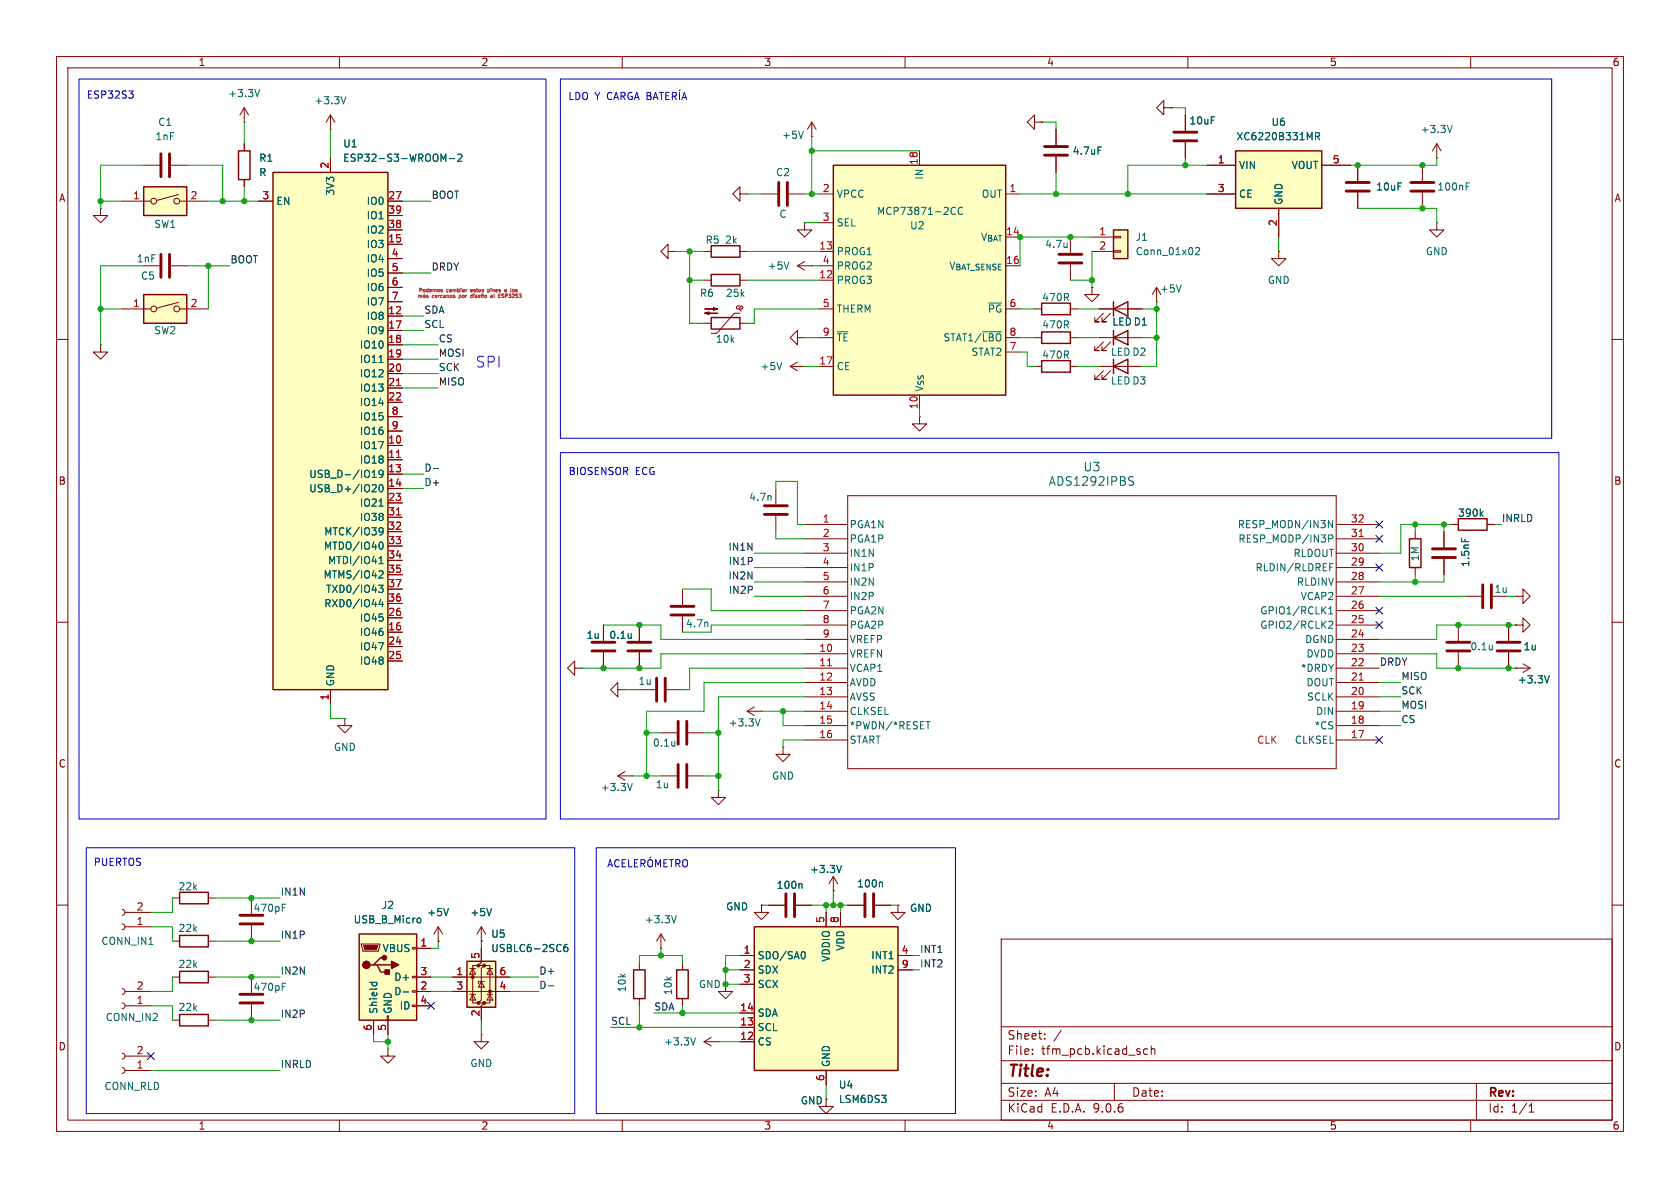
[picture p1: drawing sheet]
<svg xmlns="http://www.w3.org/2000/svg" width="297mm" height="210mm" viewBox="0 0 297 210" stroke-linecap="round" stroke-linejoin="round" font-family="sans-serif">
<g fill="none" stroke="#840000" stroke-width=".18">
<path d="M10 10h277v190h-277zM12 12h273v186h-273zM60 10v2M110 10v2M160 10v2M210 10v2M260 10v2M186.7 22.9v2.8M186.7 27.7v2.8M10 60h2M285 60h2M250.2 94v1.3"/>
<path d="M255.3 94v2.8M255.3 98.8v2.8M10 110h2M250.2 100.3v1.3M285 110h2M109.2 121.9v-1.2l-1.3 1.2 1.3 1.3v-1.3h1.3M109.2 137.2l1.3 .7M109.2 137.2h2.6M110.5 121.9h.1M110.5 136.4l-1.3 .8M111.8 137.2h.1M113 121.9h2.8"/>
<path d="M117.9 121.9h2.7M127 139.7v1.3h1.3l-1.3 1.2-1.3-1.2h1.3M127 139.7h.1M138.4 132.1v1.3h1.3l-1.3 1.2-1.2-1.2h1.2M138.4 132.1h.1M10 160h2M21.6 177.3l.3 .1 .2 .4-.2 .4-.3 .1M21.6 174.8l.3 .1 .2 .4-.2 .3-.3 .2M22.1 177.8h4.6M22.1 175.3h4.6M30.5 166.4h1.2M30.5 172.7h1.2"/>
<path d="M36.8 166.4h1.3M36.8 172.7h1.3M77.5 166.4h.1M77.5 163.8l-.8 1.3M77.5 163.8l.7 1.3M77.5 163.8v2.6M85.1 166.4h.1M85.1 163.8l-.8 1.3M85.1 163.8l.8 1.3M85.1 163.8v2.6M177 166h108v32h-108zM285 160h2"/>
<path d="M60 198v2M110 198v2M160 198v2M177 194.5h108M177 191.5h108M177 187.5h108M177 181.5h108M182.5 186.3v.1M182.5 185.5v.1M184.7 183.6v.1M184.7 182.8v.1M187.6 182.1l-1.3 2"/>
<path d="M197 191.5v3M202.9 185.5l-.4-.1-.3 .3v.4l.1 .2h.6M203.5 185.5l.2-.1 .4 .1 .1 .9M203.5 184.9v1.5M210 198v2M260 198v2M261 191.5v6.5M270.3 196.6h.9M270.3 195.5l.4-.4v1.5"/>
</g>
<path d="M194.1 26h.6M258.4 95.1v.6M111.8 138.5l-.4 1.3M79.3 160.6l-.4 1.3M86.9 160.6l-.4 1.3" fill="none" stroke="#006464" stroke-width=".18"/>
<path d="M184.7 27.4h4M184.7 25.9h4M253.2 97h4.1M253.2 98.6h4.1M116.1 119.9v4.1M117.6 119.9v4.1" fill="none" stroke="#840000" stroke-width=".51"/>
<path d="M249.2 95.3h2v5h-2zM31.7 165.4h5.1v2h-5.1zM31.7 171.7h5.1v2h-5.1z" fill="none" stroke="#840000" stroke-width=".25"/>
<path d="M63.5 165.1h10.2v15.2h-10.2z" fill="#ffffc2"/>
<path d="M63.5 165.1h10.2v15.2h-10.2zM66 170.6h.7l.6 1.2h1.3M66.7 170.6h2.5M67.9 169.3h-.6l-1.3 1.3h-.6" fill="none" stroke="#840000" stroke-width=".25"/>
<path d="M63.9 166.9h3.3v.2l-.3 1h-2.8zM68.5 179.6h.2v.7h-.2zM72.9 167.5h.8v.3h-.8zM72.9 172.6h.8v.2h-.8zM72.9 175.1h.8v.3h-.8zM72.9 177.7h.8v.2h-.8zM73.7 167.6h2.5M73.7 172.7h2.5M73.7 175.3h2.5M73.7 177.8h2.5M66 180.3v2.6M68.6 180.3v2.6" fill="none" stroke="#840000" stroke-width=".18"/>
<path d="M64.3 167.1h2.5l-.3 .8h-2z" fill="#840000" stroke="#840000" stroke-width=".18"/>
<g fill="#840000" stroke="#840000" stroke-width=".25">
<path d="M68.1 171.5h.7v.7h-.7z"/>
<path d="M69.2 169.9l1.3 .7-1.3 .6z"/>
<circle cx="64.8" cy="170.6" r=".63"/>
<circle cx="67.9" cy="169.3" r=".38"/>
</g>
<path d="M65.3 173.7h1.3M65.8 173.7v.3M66.6 173.7v.3M71.3 175.4h.9M74 162.3l.3 .1 .1 .1-.1 .5-.3 .1" fill="none" stroke="#006464" stroke-width=".18"/>
<path d="M82.5 169.9h5.1v8.2h-5.1z" fill="#ffffc2"/>
<g fill="#840000" stroke="#840000" stroke-width=".18">
<circle cx="83.6" cy="172.7" r=".25"/>
<circle cx="84.6" cy="170.7" r=".25"/>
<circle cx="84.6" cy="177.3" r=".25"/>
<circle cx="85.6" cy="170.7" r=".25"/>
<circle cx="85.6" cy="177.3" r=".25"/>
<circle cx="86.6" cy="175.3" r=".25"/>
</g>
<g fill="none" stroke="#840000" stroke-width=".18">
<path d="M58.4 22.9h.1M58.4 20.3l-.7 1.3M58.4 20.3l.8 1.3M58.4 20.3v2.6M182.9 54.6h1.2M182.9 59.7h1.2M189.2 54.6h1.3M189.2 59.7h1.3M194.3 54.6h7.6M194.3 59.7h7.6M195.1 55.4l-1.6 1.5h.8h-.8v-.8M196.3 55.4l-1.5 1.5h.8h-.8v-.8"/>
<path d="M195.1 60.5l-1.6 1.5h.8h-.8v-.8M196.3 60.5l-1.5 1.5h.8h-.8v-.8M116.8 129.5h2.8M116.8 137.2h2.8M121.7 129.5h2.8M121.7 137.2h2.8M132.1 125.7l1.2 .8M132.1 125.7h2.5M133.3 125l-1.2 .7M134.6 125.7h.1M44.4 158.8v2.7M147.3 157.5h.1"/>
<path d="M147.3 154.9l-.7 1.3M147.3 154.9l.8 1.3M147.3 154.9v2.6M21.6 163.3l.3 .2 .2 .3-.2 .4-.3 .1M21.6 160.8l.3 .1 .2 .4-.2 .3-.3 .2M22.1 163.8h4.6M22.1 161.3h4.6M44.4 163.6v2.8M44.4 172.7v2.8M44.4 177.5v2.8M80 172.7h10.2M80 175.3h10.2"/>
<path d="M83.1 175.8h1M83.1 171.2h1M83.6 171.2l.5 1h-1zM83.6 175.8l.5 1h-1zM84.6 170.7h-1v6.6h1M85.1 167.6v2.6l-.5 .5h1l-.5 .5v5.6l-.5 .5h1l-.5 .5v2.5M85.1 173.5l.5 1h-1zM85.6 173.5h-1v.4M85.6 170.7h1v6.6h-1M86.1 175.8h1M86.1 171.2h1M86.6 171.2l.5 1h-1z"/>
<path d="M86.6 175.8l.5 1h-1zM113 170.2v1.3M113 176.5v1.3M135.9 160h2.8M140.7 160h2.8M149.9 160h2.8M154.7 160h2.8M158.7 160v1.3h1.3l-1.3 1.3-1.2-1.3h1.2M158.7 160h.1M68.6 185.4v1.3h1.2l-1.2 1.3-1.3-1.3h1.3M68.6 185.4h.1M85.1 182.9v1.3h1.3l-1.3 1.2-1.3-1.2h1.3"/>
<path d="M85.1 182.9h.1M146 194.3v1.3h1.3l-1.3 1.3-1.2-1.3h1.2M146 194.3h.1"/>
</g>
<path d="M184.1 58.7h5.1v2h-5.1zM184.1 53.6h5.1v2h-5.1zM196.8 54.6l2.6-1.3v2.6zM196.8 59.7l2.6-1.3v2.6zM196.8 53.3v2.6M196.8 58.4v2.6M82.5 169.9h5.1v8.2h-5.1zM112 171.5h2v5h-2z" fill="none" stroke="#840000" stroke-width=".25"/>
<g fill="none" stroke="#006464" stroke-width=".18">
<path d="M61.1 17.1l-.4 1.3M119.3 131.1v.8M119.3 131.8h-.1M134.4 127.1l-.4 1.2M49.9 159.8h.6M141.6 156.2l.2 .2v.6M148.8 153l-.5 1.2M155.8 155.9l.2 .2v.7M26.3 166.9h.8M49.9 174.4h.4M49.9 173.8h.6M49.9 160.4h.4"/>
<path d="M100.3 166.9l-.4 .1a.86 .86 0 0 0 0 1.2l.4-.1 .1-.4-.2-.3h-.3l-.2 .3"/>
</g>
<path d="M119.9 127.5v4.1M119.9 135.1v4.1M121.4 127.5v4.1M121.4 135.1v4.1M138.9 158v4.1M140.5 158v4.1M152.9 158v4.1M154.4 158v4.1M42.4 175.8h4.1M42.4 177.3h4.1M42.4 161.8h4.1M42.4 163.3h4.1" fill="none" stroke="#840000" stroke-width=".51"/>
<path d="M196.8 40.6h2.6v5.1h-2.6z" fill="#ffffc2"/>
<path d="M196.8 40.6h2.6v5.1h-2.6z" fill="none" stroke="#840000" stroke-width=".25"/>
<path d="M193 41.9h3.8M193 44.5h3.8M196.8 41.8h1.3v.2h-1.3zM196.8 44.3h1.3v.3h-1.3z" fill="none" stroke="#840000" stroke-width=".18"/>
<path d="M211.4 43.9l.4-.1 .3 .3-.8 .9h.8" fill="none" stroke="#006464" stroke-width=".18"/>
<path d="M133.3 163.8h25.4v25.4h-25.4z" fill="#ffffc2"/>
<path d="M133.3 163.8h25.4v25.4h-25.4z" fill="none" stroke="#840000" stroke-width=".25"/>
<g fill="none" stroke="#840000" stroke-width=".18">
<path d="M209.5 20.3v2.8M209.5 25.1v2.8M137.2 86.4v2.8M137.2 91.2v2.8M101.6 118.1v-1.3l-1.3 1.3 1.3 1.3v-1.3h1.3M102.9 118.1h.1M106.7 110.5v2.8M106.7 115.3v2.8M113 110.5v2.8M113 115.3v2.8M130.8 168.9h2.5M130.8 171.5h2.5"/>
<path d="M130.8 174h2.5M130.8 179.1h2.5M146 161.3v2.5M148.6 161.3v2.5M158.7 168.9h2.6M158.7 171.5h2.6M130.8 181.6h2.5M130.8 184.2h2.5M146 189.2v2.6"/>
</g>
<path d="M136.3 87.7v.8M111.6 112v.8M111.6 112.7l-.1 .1M142.1 168.2a.79 .79 0 0 1 0 1.3" fill="none" stroke="#006464" stroke-width=".18"/>
<path d="M207.5 24.9h4.1M207.5 23.4h4.1M135.1 89.4h4.1M135.1 90.9h4.1M104.6 115.1h4.1M104.6 113.5h4.1M111 115.1h4.1M111 113.5h4.1" fill="none" stroke="#840000" stroke-width=".51"/>
<path d="M218.4 26.7h15.3v10.1h-15.3z" fill="#ffffc2"/>
<path d="M42.2 26.7h2v5.1h-2zM218.4 26.7h15.3v10.1h-15.3zM125.7 48.5h5.1v2h-5.1zM184.1 63.8h5.1v2h-5.1zM196.8 64.8l2.6-1.3v2.5zM196.8 63.5v2.5M257.8 91.7h5.1v2h-5.1zM31.7 157.7h5.1v2.1h-5.1zM31.7 179.3h5.1v2.1h-5.1zM119.6 171.5h2.1v5h-2.1z" fill="none" stroke="#840000" stroke-width=".25"/>
<g fill="none" stroke="#840000" stroke-width=".18">
<path d="M205.7 19.1v-1.3l-1.2 1.3 1.2 1.2v-1.2h1.3M207 19.1h.1M17.8 36.8v1.3h1.2l-1.2 1.3-1.3-1.3h1.3M17.8 36.8h.1M43.2 25.4v1.3M43.2 31.8v1.2M143.5 24.1h.1M143.5 21.6l-.8 1.3M143.5 21.6l.8 1.3M143.5 21.6v2.5M182.9 21.6v-1.3l-1.3 1.3 1.3 1.3v-1.3h1.2M184.1 21.6h.1"/>
<path d="M213.4 29.2h5M213.4 34.3h5M226.1 36.8v5.1M233.7 29.2h5.1M240 29.2v2.8M240 34v2.8M251.5 29.2v2.8M251.5 34v2.8M254 27.9h.1M254 39.4v1.2h1.3l-1.3 1.3-1.3-1.3h1.3M254 39.4h.1M254 25.4l-.8 1.3"/>
<path d="M254 25.4l.8 1.3M254 25.4v2.5M25.4 47h2.8M30.2 47h2.8M118.1 44.5v-1.3l-1.3 1.3 1.3 1.2v-1.2h1.3M119.4 44.5h.1M124.5 49.5h1.2M130.8 49.5h1.3M141 59.7v-1.3l-1.3 1.3 1.3 1.3v-1.3h1.2M141 47l1.2 .8M141 47h2.5M142.2 59.7h.1"/>
<path d="M142.2 46.2l-1.2 .8M143.5 47h.1M203.7 52.1l.8-1.3v2.5M204.5 53.3h.1M226.1 44.5v1.2h1.2l-1.2 1.3-1.3-1.3h1.3M226.1 44.5h.1M17.8 61v1.2h1.2l-1.2 1.3-1.3-1.3h1.3M17.8 61h.1M139.7 64.8l1.3 .7M139.7 64.8h2.5M141 64l-1.3 .8M142.2 64.8h.1"/>
<path d="M162.6 73.7v1.2h1.2l-1.2 1.3-1.3-1.3h1.3M162.6 73.7h.1M182.9 64.8h1.2M189.2 64.8h1.3M194.3 64.8h7.6M195.1 65.5l-1.6 1.6h.8h-.8v-.8M196.3 65.5l-1.5 1.6h.8h-.8v-.8M142.2 92.7h7.7M142.2 95.3h7.7M142.2 97.8h7.7M149.9 87.6h86.3v48.3h-86.3zM236.2 92.7h7.6"/>
<path d="M236.2 95.3h7.6M236.2 97.8h7.6M256.5 92.7h1.3M262.9 92.7h1.3M120.6 104.1v2.8M120.6 109v2.8M142.2 118.1h7.7M142.2 100.3h7.7M142.2 102.9h7.7M142.2 105.4h7.7M142.2 108h7.7M142.2 110.5h7.7"/>
<path d="M142.2 113h7.7M142.2 115.6h7.7M236.2 118.1h7.6M236.2 100.3h7.6M236.2 102.9h7.6M236.2 105.4h7.6M236.2 108h7.6M236.2 110.5h7.6M236.2 113h7.6M236.2 115.6h7.6M266.7 110.5v2.8M266.7 115.3v2.8"/>
<path d="M268 118.1h.1M268 118.1h2.5M269.2 117.3l1.3 .8M270.5 118.1l-1.3 .8M61 127v1.3h1.2l-1.2 1.2-1.3-1.2h1.3M61 127h.1M142.2 120.7h7.7M142.2 123.2h7.7M142.2 125.7h7.7M142.2 128.3h7.7M142.2 130.8h7.7M236.2 120.7h7.6"/>
<path d="M236.2 123.2h7.6M236.2 125.7h7.6M236.2 128.3h7.6M236.2 130.8h7.6M30.5 158.8h1.2M36.8 158.8h1.3M116.8 167.6h.1M116.8 165.1l-.7 1.3M116.8 165.1l.8 1.3M116.8 165.1v2.5M120.6 170.2v1.3M120.6 176.5v1.3"/>
<path d="M128.3 174v1.3h1.2l-1.2 1.2-1.3-1.2h1.3M128.3 174h.1M134.6 160v1.3h1.3l-1.3 1.3-1.3-1.3h1.3M134.6 160h.1M21.6 188.7l.3 .2 .2 .3-.2 .4-.3 .1M21.6 186.2l.3 .1 .2 .4-.2 .3-.3 .2M22.1 189.2h4.6M22.1 186.7h4.6M30.5 180.3h1.2M36.8 180.3h1.3M124.5 184.2l1.2 .7M124.5 184.2h2.5"/>
<path d="M125.7 183.4l-1.2 .8M127 184.2h.1"/>
</g>
<g fill="none" stroke="#006464" stroke-width=".18">
<path d="M142 23.2l-.4 1.3M232.6 24.1l.6-.1 .1-.1-.1-.3-.6-.2v1.3M232.9 24.1l.4 .6M256.7 22.2l-.4 1.2M259.2 32.9h.4M259.2 32.3h.6M139.5 46.3l-.5 1.3M208.8 50.4l-.4 1.2M138.2 64.1l-.4 1.2M199.8 85l.5 .1 .1 .4-.3 .3h-.3M199.8 84.3h.6M234.8 92l.8 1.3v-1.3"/>
<path d="M234.9 94.6h.5l.2 .2-.1 .4h-.6M235.1 99.6h.6M261.8 90.8l.4 .5M262.2 90.4l-.5 .5M125.1 110v.8M234.9 109.9l.5-.1 .2 .4-.8 .9h.8M234.9 108.5h.7M234.9 107.6l.4-.3v1.2M235.1 100.2h.4M273.9 119.5l-.4 1.2M163.7 127.6h.7M164.1 127.6v1.2"/>
<path d="M119.6 161.9l-.5 1.2M123 183.5l-.5 1.2"/>
</g>
<path d="M238 33.8h4.1M238 32.3h4.1M249.4 33.8h4.1M249.4 32.3h4.1M28.4 45v4M30 45v4M118.6 107.2h4.1M118.6 108.7h4.1M264.7 113.5h4M264.7 115.1h4" fill="none" stroke="#840000" stroke-width=".51"/>
<path d="M240.3 94.8h.7M146.3 117.7h.7M240.3 120.2h.7" fill="none" stroke="#a90000" stroke-width=".18"/>
<path d="M147.3 29.2h30.5v40.7h-30.5z" fill="#ffffc2"/>
<path d="M147.3 29.2h30.5v40.7h-30.5zM125.7 56.1h5.1v2.1h-5.1z" fill="none" stroke="#840000" stroke-width=".25"/>
<g fill="none" stroke="#840000" stroke-width=".18">
<path d="M25.4 29.2h2.8M30.2 29.2h2.8M130.8 34.3v-1.3l-1.3 1.3 1.3 1.3v-1.3h1.3M132.1 34.3h.1M144.8 34.3h2.5M144.8 39.4h2.5M162.6 26.7v2.5M177.8 34.3h2.5M124.5 57.2h1.2M130.7 54l-.5 .2v.2l.2 .2h.7l.2-.2-.1-.3-.3 .1-.1 .2v.3l.3 .3M130.8 55.4h-1l-3.1 3.5h-1M130.8 57.2h1.3"/>
<path d="M144.8 44.5h2.5M144.8 47h2.5M144.8 49.5h2.5M144.8 54.6h2.5M144.8 59.7h2.5M177.8 54.6h2.5M177.8 59.7h2.5M189.2 41.9v2.8M189.2 46.7v2.8M144.8 64.8h2.5M162.6 69.9v2.5M177.8 62.2h2.5"/>
<path d="M259.1 105.4h2.8M263.9 105.4h2.8M268 105.4h1.2v-1.3l1.3 1.3-1.3 1.3v-1.3M268 105.4h.1M268 110.5h1.2v-1.3l1.3 1.3-1.3 1.3v-1.3M268 110.5h.1"/>
</g>
<path d="M168.4 36.7l.3-.1 .2 .2M168.9 37.8l-.2 .1h-.3M170.2 36.8a.6 .6 0 0 0-.9 .4 .6 .6 0 0 0 .6 .7l.3-.1M148.1 58.6h1.8M173.7 58.6h3.4M188.6 42.9v.9M188.6 43.6v.1" fill="none" stroke="#006464" stroke-width=".18"/>
<path d="M28.4 27.2v4M30 27.2v4M187.2 46.5h4.1M187.2 45h4.1M262.1 103.4v4M263.7 103.4v4" fill="none" stroke="#840000" stroke-width=".51"/>
<g fill="#840000" stroke="#840000" stroke-width=".18">
<path d="M124.6 54.6h2.3l-.8 .3v-.5l.8 .2z"/>
<path d="M124.6 55.4l.7-.3v.5l-.7-.2h2.3z"/>
</g>
<path d="M25.4 52.1h7.6v5.1h-7.6z" fill="#ffffc2"/>
<g fill="none" stroke="#840000" stroke-width=".18">
<path d="M21.6 54.6h5.1M31.6 53.4l-3.9 1.1M31.7 54.6h5.1M257.8 110.5v2.8M257.8 115.3v2.8"/>
<circle cx="27.2" cy="54.6" r=".51"/>
<circle cx="31.2" cy="54.6" r=".51"/>
</g>
<path d="M25.4 52.1h7.6v5.1h-7.6z" fill="none" stroke="#840000" stroke-width=".25"/>
<path d="M255.8 113.5h4M255.8 115.1h4" fill="none" stroke="#840000" stroke-width=".51"/>
<path d="M263.8 114v.9M263.8 114.8h.1" fill="none" stroke="#006464" stroke-width=".18"/>
<path d="M48.3 30.5h20.3v91.4h-20.3z" fill="#ffffc2"/>
<path d="M48.3 30.5h20.3v91.4h-20.3zM125.7 43.4h5.1v2.1h-5.1z" fill="none" stroke="#840000" stroke-width=".25"/>
<g fill="none" stroke="#840000" stroke-width=".18">
<path d="M43.2 19.1l-.8 1.2M43.2 19.1l.7 1.2M43.2 19.1v2.5M43.2 21.6h.1M45.7 35.6h2.6M58.4 27.9v2.6M68.6 35.6h2.5M68.6 38.1h2.5M134.6 34.3h2.8M139.4 34.3h2.8M142.2 39.4v1.2h1.3l-1.3 1.3-1.2-1.3h1.2M142.2 39.4h.1"/>
<path d="M68.6 40.6h2.5M68.6 43.2h2.5M68.6 45.7h2.5M68.6 48.3h2.5M68.6 50.8h2.5M68.6 53.3h2.5M68.6 55.9h2.5M68.6 58.4h2.5M124.5 44.5h1.2M130.8 44.5h1.3M193 50.8v1.3h1.3l-1.3 1.2-1.2-1.2h1.2M193 50.8h.1"/>
<path d="M68.6 61h2.5M68.6 63.5h2.5M68.6 66h2.5M68.6 68.6h2.5M68.6 71.1h2.5M68.6 73.7h2.5M68.6 76.2h2.5M68.6 78.7h2.5M68.6 81.3h2.5M68.6 83.8h2.5M68.6 86.4h2.5M68.6 88.9h2.5"/>
<path d="M68.6 91.4h2.5M68.6 94h2.5M68.6 96.5h2.5M68.6 99.1h2.5M68.6 101.6h2.5M68.6 104.1h2.5M68.6 106.7h2.5M68.6 109.2h2.5M68.6 111.8h2.5M68.6 114.3h2.5M68.6 116.8h2.5M58.4 121.9v2.6"/>
</g>
<g fill="none" stroke="#006464" stroke-width=".18">
<path d="M45.9 15.8l-.4 1.3M78.4 28.2l.4-1v1.3M79.4 28h1M80.9 27.4l.5-.2 .3 .4-.8 .9h.8M67 64.1h.7M65.8 84.4h.7M65.9 83.4l.3-.3v1.3M66.3 85.7l.2 .2v.3l-.8 .7h.8M67 89.5h.7M67 99.6h.7M67 98.7l.4-.3v1.2M67.1 93.4l.1-.1 .5 .1a.84 .84 0 0 1-.3 1.2h-.3"/>
<path d="M67.2 85.7h.1a.68 .68 0 0 1 .4 .6 .68 .68 0 0 1-.4 .6 .84 .84 0 0 1-.1-1.2zM67.2 95.9l.1-.1a.68 .68 0 0 1 .4 .7 .68 .68 0 0 1-.4 .6l-.1-.1M67.7 83.7l-.2 .2h-.4l-.1-.2 .1-.5 .4-.1 .2 .2a.84 .84 0 0 1-.3 1.1h-.3M67.7 93.8l-.2 .3-.4-.1M66.9 103.4h.8l-.4 .5 .4 .2v.5l-.2 .1-.6-.1M67.1 101l.4-.1 .2 .4-.8 .9h.8M67.3 105.9l-.3 .9h.8M67.6 106.4v.9"/>
</g>
<path d="M70.1 68.2h.7M70.1 80.9h.7M70.1 91h.7" fill="none" stroke="#a90000" stroke-width=".18"/>
<path d="M137.7 32.3v4M139.2 32.3v4" fill="none" stroke="#840000" stroke-width=".51"/>
<path d="M25.4 33h7.6v5.1h-7.6z" fill="#ffffc2"/>
<g fill="none" stroke="#840000" stroke-width=".18">
<path d="M207 19.1h.1M21.6 35.6h5.1M31.6 34.4l-3.9 1M31.7 35.6h5.1M43.2 25.4v1.3M43.2 31.8v1.2M45.7 35.6h2.6M58.4 27.9v2.6M68.6 35.6h2.5M68.6 38.1h2.5M184.1 21.6h.1M186.7 22.9v2.8"/>
<path d="M186.7 27.7v2.8M209.5 20.3v2.8M209.5 25.1v2.8M213.4 29.2h5M213.4 34.3h5M226.1 36.8v5.1M233.7 29.2h5.1M240 29.2v2.8M240 34v2.8M68.6 40.6h2.5M68.6 43.2h2.5M68.6 45.7h2.5"/>
<path d="M68.6 48.3h2.5M68.6 50.8h2.5M68.6 53.3h2.5M68.6 55.9h2.5M68.6 58.4h2.5M193 50.8h.1M194.3 54.6h2.5M199.4 54.6h2.5M68.6 61h2.5M68.6 63.5h2.5M68.6 66h2.5M68.6 68.6h2.5"/>
<path d="M68.6 71.1h2.5M68.6 73.7h2.5M68.6 76.2h2.5M68.6 78.7h2.5M68.6 81.3h2.5M68.6 83.8h2.5M68.6 86.4h2.5M68.6 88.9h2.5M68.6 91.4h2.5M68.6 94h2.5M68.6 96.5h2.5M68.6 99.1h2.5"/>
<path d="M255.3 94v2.8M255.3 98.8v2.8M256.5 92.7h1.3M262.9 92.7h1.3M68.6 101.6h2.5M68.6 104.1h2.5M68.6 106.7h2.5M68.6 109.2h2.5M68.6 111.8h2.5M68.6 114.3h2.5M68.6 116.8h2.5M106.7 110.5v2.8"/>
<path d="M106.7 115.3v2.8M113 110.5v2.8M113 115.3v2.8M266.7 110.5v2.8M266.7 115.3v2.8M268 110.5h.1M268 118.1h.1M58.4 121.9v2.6M147.3 157.5h.1M73.7 172.7h2.5M73.7 175.3h2.5M73.7 167.6h2.5"/>
<path d="M73.7 177.8h2.5M77.5 166.4h.1M80 172.7h2.5M80 175.3h2.5M85.1 166.4h.1M85.1 167.6v2.6M85.1 177.8v2.5M87.6 172.7h2.6M87.6 175.3h2.6M130.8 168.9h2.5M130.8 171.5h2.5M130.8 174h2.5"/>
<path d="M130.8 179.1h2.5M134.6 160h.1M135.9 160h2.8M140.7 160h2.8M146 161.3v2.5M148.6 161.3v2.5M149.9 160h2.8M154.7 160h2.8M158.7 160h.1M158.7 168.9h2.6M158.7 171.5h2.6M66 180.3v2.6"/>
<path d="M68.6 180.3v2.6M130.8 181.6h2.5M130.8 184.2h2.5M146 194.3h.1M146 189.2v2.6"/>
<circle cx="27.2" cy="35.6" r=".51"/>
<circle cx="31.2" cy="35.6" r=".51"/>
</g>
<path d="M25.4 33h7.6v5.1h-7.6z" fill="none" stroke="#840000" stroke-width=".25"/>
<path d="M76.6 82.8h1M96.9 174.3h1" fill="none" stroke="#0f0f0f" stroke-width=".18"/>
<g fill="none" stroke="#009600" stroke-width=".18">
<path d="M207 19.1h2.5v1.2M17.8 35.6h3.8M25.4 29.2h-7.6v7.6M33 29.2h6.4v6.4M36.8 35.6h8.9M43.2 21.6v3.8M43.2 33v2.6M58.4 22.9v5M71.1 35.6h5.1M132.1 34.3h2.5M142.2 34.3h2.6M142.2 39.4h2.6"/>
<path d="M143.5 24.1v10.2M143.5 26.7h19.1M180.3 34.3h33.1M184.1 21.6h2.6v1.3M186.7 30.5v3.8M209.5 27.9v1.3M213.4 29.2h-14v5.1M240 36.8h14v2.6M254 27.9v1.3h-15.2M17.8 54.6h3.8M25.4 47h-7.6v14M33 47h7.6"/>
<path d="M36.8 47v7.6M71.1 48.3h5.1M71.1 58.4h3.8M71.1 55.9h3.8M119.4 44.5h5.1M121.9 49.5h2.6M121.9 44.5v12.7h2.6M132.1 49.5h12.7M132.1 44.5h12.7M142.2 59.7h2.6M143.5 47h1.3M144.8 54.6h-11.5v2.6h-1.2"/>
<path d="M180.3 54.6h2.6M180.3 59.7h2.6M189.2 49.5h3.8M190.5 54.6h3.8M190.5 59.7h3.8M193 44.5v6.3M193 41.9h-12.7v5.1M201.9 54.6h2.6M201.9 59.7h2.6M204.5 53.3v11.5h-2.6M226.1 41.9v2.6M71.1 66h6.4"/>
<path d="M71.1 68.6h6.4M71.1 63.5h6.4M71.1 61h6.4M142.2 64.8h2.6M162.6 72.4v1.3M180.3 62.2h1.3v2.6h1.3M190.5 64.8h3.8M71.1 83.8h3.8M71.1 86.4h3.8M133.3 97.8h8.9M137.2 86.4v-1.3h3.8v7.6h1.2M137.2 94v1.3h5"/>
<path d="M250.2 92.7v1.3M255.3 92.7v1.3M256.5 92.7h-8.9v5.1h-3.8M264.2 92.7h1.2M106.7 110.5h10.1v2.5h25.4M120.6 104.1h5.1v3.9h16.5M133.3 105.4h8.9M133.3 102.9h8.9M133.3 100.3h8.9M142.2 110.5h-16.5v1.3h-5.1M142.2 115.6h-25.4v2.5h-13.9M142.2 118.1h-20.3v3.8h-1.3"/>
<path d="M243.8 115.6h10.2v2.5h14M243.8 105.4h15.3M250.2 101.6v1.3M255.3 101.6v1.3h-11.5M266.7 105.4h1.3M268 110.5h-14v2.5h-10.2M58.4 124.5v2.5h2.6M110.5 121.9h2.5M111.8 137.2h5M114.3 129.5h2.5M124.5 129.5h2.5M124.5 137.2h2.5"/>
<path d="M134.6 125.7h7.6M138.4 125.7v2.6h3.8M142.2 120.7h-17.7v5h-10.2v11.5M142.2 123.2h-15.2v16.5M142.2 130.8h-3.8v1.3M243.8 128.3h3.8M243.8 125.7h3.8M243.8 120.7h3.8M243.8 123.2h3.8M30.5 158.8v2.5h-3.8M38.1 158.8h11.4M147.3 157.5v2.5"/>
<path d="M26.7 163.8h3.8v2.6M26.7 177.8h3.8v2.5M30.5 172.7v2.6h-3.8M38.1 172.7h11.4M38.1 166.4h11.4M76.2 172.7h3.8M76.2 175.3h3.8M77.5 166.4v1.2h-1.3M85.1 166.4v1.2M90.2 172.7h5M90.2 175.3h5M113 170.2v-1.3h7.6v1.3"/>
<path d="M113 177.8v3.8M115.6 179.1h15.2M116.8 167.6v1.3M120.6 177.8v1.3M128.3 171.5h2.5M130.8 168.9h-2.5v5.1h2.5M134.6 160h1.3M143.5 160h6.4M146 160v1.3M148.6 160v1.3M157.5 160h1.2M161.3 171.5h1.3"/>
<path d="M161.3 168.9h1.3M26.7 189.2h22.8M38.1 180.3h11.4M66 182.9v1.3h2.6M68.6 182.9v2.5M85.1 180.3v2.6M107.9 181.6h22.9M127 184.2h3.8M146 191.8v2.5"/>
</g>
<g fill="none" stroke="#000084" stroke-width=".18">
<path d="M243.2 92.1l1.2 1.2M243.2 99.7l1.2 1.2M243.2 94.6l1.2 1.3M244.4 92.1l-1.2 1.2M244.4 99.7l-1.2 1.2M244.4 94.6l-1.2 1.3M243.2 107.3l1.2 1.3M243.2 109.9l1.2 1.2M244.4 107.3l-1.2 1.3M244.4 109.9l-1.2 1.2M243.2 130.2l1.2 1.2M244.4 130.2l-1.2 1.2"/>
<path d="M75.6 177.2l1.2 1.2M76.8 177.2l-1.2 1.2M26.1 186.1l1.2 1.2M27.3 186.1l-1.2 1.2"/>
</g>
<g fill="none" stroke="#0000c2" stroke-width=".18">
<path d="M14 14h82.5v130.8h-82.5zM22.8 16.1h.7l-.4 .5M23.4 16.6l.1 .2-.1 .5M99.1 14h175.2v63.5h-175.2zM100.8 16.3v1.3h.6M101.8 16.3a.64 .64 0 0 1 .7 .7 .64 .64 0 0 1-.7 .6zM103.1 16.5l.2-.2a.43 .43 0 0 1 .6 .5v.4a.42 .42 0 0 1-.5 .4 .42 .42 0 0 1-.4-.4zM105.2 16.3l.4 .7M105.6 17v.6M106 16.3l-.4 .7M108.2 16.5a.6 .6 0 0 0-.9 .4 .6 .6 0 0 0 .6 .7l.3-.1M108.5 17.6l.4-1.3 .5 1.3"/>
<path d="M108.6 17.2h.6M109.8 17l.6-.1 .1-.1v-.3l-.7-.2v1.3M110.1 17l.4 .6M111.7 16.4a.59 .59 0 0 0-.7 .6 .59 .59 0 0 0 .7 .5l.1-.4h-.3M112.1 17.6l.5-1.3 .4 1.3M112.3 17.2h.6M114.4 16.3h.4l.2 .3-.2 .3 .2 .2 .1 .3-.2 .2h-.5zM114.4 16.9h.4M115.5 17.6l.4-1.3 .4 1.3M115.6 17.2h.6M116.6 16.3h.7M116.9 16.3v1.3"/>
<path d="M117.7 16.9h.4M118.3 16.3h-.6v1.3h.6M118.9 17l.6-.1 .1-.1-.1-.3-.6-.2v1.3M119.2 17l.4 .6M120.1 16.3v1.3M120.3 15.8l-.2 .2M120.6 17.6l.4-1.3 .4 1.3M120.7 17.2h.6M99.1 80h176.5v64.8h-176.5zM15.2 149.9h86.4v47h-86.4zM105.4 149.9h63.5v47h-63.5zM107.4 153.2l.5-1.2 .4 1.2"/>
<path d="M107.6 152.9h.6M109.4 152.1a.6 .6 0 0 0-.8 .4 .6 .6 0 0 0 .6 .7l.2-.1M110 152.6h.4M110.6 152h-.6v1.2h.6M111.1 152v1.2h.6M112.2 152.6h.4M112.8 152h-.6v1.2h.6M113.3 152.6h.6l.1-.2v-.3l-.7-.1v1.2M113.6 152.6l.4 .6M114.7 152h.1a.43 .43 0 0 1 .6 .4v.4a.42 .42 0 0 1-.5 .5 .42 .42 0 0 1-.4-.5v-.4zM115.1 151.5l-.2 .2M115.9 153.2v-1.2l.4 .9 .5-.9v1.2"/>
<path d="M117.4 152.6h.4M118 152h-.6v1.2h.6M118.3 152h.8M118.7 152v1.2M119.5 152.6h.6l.1-.2-.1-.3-.6-.1v1.2M119.8 152.6l.4 .6M120.9 152h.1a.43 .43 0 0 1 .5 .4v.4a.42 .42 0 0 1-.4 .5 .42 .42 0 0 1-.4-.5v-.4z"/>
</g>
<g fill="none" stroke="#ff2c03" stroke-width=".18">
<path d="M74 52.2v.4M74 52.2v.1M74 52.2l.3 .1M74.3 52.3l.2-.1 .1 .4M74.3 52.3v.3M74.9 52.2h.2v.4M75.1 52.3l-.3 .2 .1 .1h.2M75.6 52.2l-.2 .1 .3 .2M75.7 52.5l-.3 .1M75.7 52.5h.1M78.2 51.2l-.3 .1 .3 .2M78.2 51.5l-.3 .1"/>
<path d="M78.2 51.5h.1M80.2 52.2h.2M80.2 52.4l.2 .1M80.4 52.5l-.2 .1M80.4 52.5h.1M81.2 52.6h.2M81.2 52.2v.6M81.4 52.2h-.2M82.6 51.2h-.2M83.2 52.3v.3h.3M83.2 52.2h.3M83.2 52.2v.1"/>
<path d="M83.4 51.2l-.2 .1 .1 .3h.1M83.5 52v.6M83.5 51.3l-.3 .1M83.8 52.2v.4M84.3 52.2l-.2 .1 .2 .2M84.3 52.5l-.2 .1M84.3 52.5h.1M84.6 52.4l.3-.1-.1-.1-.2 .1v.3h.2M85.1 52.3l.3-.1v.4M85.1 52.2v.4M85.7 52.3h.3v.3h-.3zM86.2 51.6l.3-.1v-.3h-.3v.6"/>
<path d="M87 52.3l-.3 .2 .1 .1h.2M87 52.3v.3M87.4 52v.6M89 52.3v.3h-.3M89.3 51.2l.2 .1v.3h-.2M89.3 52.3h.3l.1-.3h-.4v.6M89.5 51.3l-.2 .1M89.9 52h.4l-.2 .2 .2 .1v.3h-.4M90.3 51v.5M90.9 52.2l-.4 .4h.4M91.2 51.6h.2M91.4 51.2l-.2 .1 .2 .1"/>
<path d="M91.4 52h-.2v.2l.3 .3-.3 .1M92.1 52l-.2 .2 .2 .1v.3h-.4"/>
</g>
<g fill="none" stroke="#006464" stroke-width=".18">
<path d="M78.4 28.2l.4-1v1.3M79.4 28h1M80.9 27.4l.5-.2 .3 .4-.8 .9h.8M194.1 26h.6M232.6 24.1l.6-.1 .1-.1-.1-.3-.6-.2v1.3M232.9 24.1l.4 .6M67 64.1h.7M65.8 84.4h.7M65.9 83.4l.3-.3v1.3M66.3 85.7l.2 .2v.3l-.8 .7h.8M67 89.5h.7M67 99.6h.7"/>
<path d="M67 98.7l.4-.3v1.2M67.1 93.4l.1-.1 .5 .1a.84 .84 0 0 1-.3 1.2h-.3M67.2 85.7h.1a.68 .68 0 0 1 .4 .6 .68 .68 0 0 1-.4 .6 .84 .84 0 0 1-.1-1.2zM67.2 95.9l.1-.1a.68 .68 0 0 1 .4 .7 .68 .68 0 0 1-.4 .6l-.1-.1M67.7 83.7l-.2 .2h-.4l-.1-.2 .1-.5 .4-.1 .2 .2a.84 .84 0 0 1-.3 1.1h-.3M67.7 93.8l-.2 .3-.4-.1M258.4 95.1v.6M261.8 90.8l.4 .5M262.2 90.4l-.5 .5M66.9 103.4h.8l-.4 .5 .4 .2v.5l-.2 .1-.6-.1M67.1 101l.4-.1 .2 .4-.8 .9h.8M67.3 105.9l-.3 .9h.8"/>
<path d="M67.6 106.4v.9M111.6 112v.8M111.6 112.7l-.1 .1M273.9 119.5l-.4 1.2M141.6 156.2l.2 .2v.6M148.8 153l-.5 1.2M155.8 155.9l.2 .2v.7M65.3 173.7h1.3M65.8 173.7v.3M66.6 173.7v.3M71.3 175.4h.9M74 162.3l.3 .1 .1 .1-.1 .5-.3 .1"/>
<path d="M79.3 160.6l-.4 1.3M86.9 160.6l-.4 1.3M100.3 166.9l-.4 .1a.86 .86 0 0 0 0 1.2l.4-.1 .1-.4-.2-.3h-.3l-.2 .3M142.1 168.2a.79 .79 0 0 1 0 1.3"/>
</g>
<path d="M70.1 68.2h.7M70.1 80.9h.7M70.1 91h.7" fill="none" stroke="#a90000" stroke-width=".18"/>
<g fill="#009600" stroke="#009600" stroke-width=".18">
<circle cx="17.8" cy="54.6" r=".46"/>
<circle cx="36.8" cy="47" r=".46"/>
<circle cx="17.8" cy="35.6" r=".46"/>
<circle cx="39.4" cy="35.6" r=".46"/>
<circle cx="43.2" cy="35.6" r=".46"/>
<circle cx="44.4" cy="158.8" r=".46"/>
<circle cx="68.6" cy="184.2" r=".46"/>
<circle cx="44.4" cy="180.3" r=".46"/>
<circle cx="44.4" cy="166.4" r=".46"/>
<circle cx="44.4" cy="172.7" r=".46"/>
<circle cx="127" cy="129.5" r=".46"/>
<circle cx="127" cy="137.2" r=".46"/>
<circle cx="114.3" cy="137.2" r=".46"/>
<circle cx="114.3" cy="129.5" r=".46"/>
<circle cx="113" cy="118.1" r=".46"/>
<circle cx="106.7" cy="118.1" r=".46"/>
<circle cx="138.4" cy="125.7" r=".46"/>
<circle cx="128.3" cy="174" r=".46"/>
<circle cx="116.8" cy="168.9" r=".46"/>
<circle cx="120.6" cy="179.1" r=".46"/>
<circle cx="113" cy="181.6" r=".46"/>
<circle cx="113" cy="110.5" r=".46"/>
<circle cx="121.9" cy="44.5" r=".46"/>
<circle cx="121.9" cy="49.5" r=".46"/>
<circle cx="257.8" cy="118.1" r=".46"/>
<circle cx="255.3" cy="92.7" r=".46"/>
<circle cx="266.7" cy="118.1" r=".46"/>
<circle cx="266.7" cy="110.5" r=".46"/>
<circle cx="250.2" cy="92.7" r=".46"/>
<circle cx="128.3" cy="171.5" r=".46"/>
<circle cx="147.3" cy="160" r=".46"/>
<circle cx="146" cy="160" r=".46"/>
<circle cx="148.6" cy="160" r=".46"/>
<circle cx="186.7" cy="34.3" r=".46"/>
<circle cx="189.2" cy="41.9" r=".46"/>
<circle cx="199.4" cy="34.3" r=".46"/>
<circle cx="209.5" cy="29.2" r=".46"/>
<circle cx="240" cy="29.2" r=".46"/>
<circle cx="251.5" cy="29.2" r=".46"/>
<circle cx="251.5" cy="36.8" r=".46"/>
<circle cx="257.8" cy="110.5" r=".46"/>
<circle cx="250.2" cy="102.9" r=".46"/>
<circle cx="204.5" cy="54.6" r=".46"/>
<circle cx="204.5" cy="59.7" r=".46"/>
<circle cx="193" cy="49.5" r=".46"/>
<circle cx="143.5" cy="26.7" r=".46"/>
<circle cx="143.5" cy="34.3" r=".46"/>
<circle cx="180.3" cy="41.9" r=".46"/>
</g>
<text font-size="2.8" fill="#840000" x="178" y="190.9">Title:</text>
<text font-size="2.7" fill="#2c07ff" x="84" y="65.2">SPI</text>
<g font-size="2.1" fill="#006464">
<text x="191.4" y="83.5">U3</text>
<text x="185.3" y="86.1">ADS1292IPBS</text>
</g>
<g font-size="2.1" fill="#840000">
<text x="178" y="184">Sheet:</text>
<text x="178" y="186.7">File:</text>
<text x="184.1" y="186.7">tfm_pcb.kicad_sch</text>
<text x="178" y="196.9">KiCad</text>
<text x="178" y="194.1">Size:</text>
<text x="184.7" y="194.1">A4</text>
<text x="185.7" y="196.9">E.D.A.</text>
<text x="193.3" y="196.9">9.0.6</text>
<text x="200" y="194.1">Date:</text>
<text x="263" y="194.3">Rev:</text>
<text x="263" y="196.9">Id:</text>
<text x="267.1" y="196.9">1/1</text>
</g>
<g font-size="1.8" fill="#840000">
<text x="35" y="11.9">1</text>
<text x="85" y="11.9">2</text>
<text x="135" y="11.9">3</text>
<text x="185" y="11.9">4</text>
<text x="235" y="11.9">5</text>
<text x="285" y="11.9">6</text>
<text x="10.3" y="35.9">A</text>
<text x="285.3" y="35.9">A</text>
<text x="10.3" y="85.9">B</text>
<text x="285.3" y="85.9">B</text>
<text x="10.3" y="135.9">C</text>
<text x="285.3" y="135.9">C</text>
<text x="10.3" y="185.9">D</text>
<text x="285.3" y="185.9">D</text>
<text x="35" y="199.9">1</text>
<text x="85" y="199.9">2</text>
<text x="135" y="199.9">3</text>
<text x="185" y="199.9">4</text>
<text x="235" y="199.9">5</text>
<text x="285" y="199.9">6</text>
</g>
<g font-size="1.8" fill="#0000c2">
<text x="15.2" y="17.6">ESP32S3</text>
<text x="100.4" y="84.2">BIOSENSOR</text>
<text x="112.3" y="84.2">ECG</text>
<text x="16.5" y="153.3">PUERTOS</text>
</g>
<g font-size="1.8" fill="#006464">
<text x="40.2" y="17.4">+3.3V</text>
<text x="27.9" y="22.5">C1</text>
<text x="55.5" y="18.6">+3.3V</text>
<text x="210.2" y="22.2">10uF</text>
<text x="224.7" y="22.5">U6</text>
<text x="251.1" y="23.7">+3.3V</text>
<text x="27.4" y="25">1nF</text>
<text x="45.7" y="28.8">R1</text>
<text x="60.6" y="26.3">U1</text>
<text x="60.6" y="28.8">ESP32-S3-WROOM-2</text>
<text x="138.2" y="24.7">+5V</text>
<text x="189.5" y="27.5">4.7uF</text>
<text x="218.5" y="25">XC6220B331MR</text>
<text x="45.7" y="31.3">R</text>
<text x="59.3" y="34.7" transform="rotate(-90 59.3 34.7)">3V3</text>
<text x="137.1" y="31.3">C2</text>
<text x="147.8" y="35.2">VPCC</text>
<text x="163.4" y="31.9" transform="rotate(-90 163.4 31.9)">IN</text>
<text x="173.5" y="35.2">OUT</text>
<text x="218.9" y="30.1">VIN</text>
<text x="218.9" y="35.2">CE</text>
<text x="228.3" y="30.1">VOUT</text>
<text x="243.2" y="33.9">10uF</text>
<text x="254" y="33.9">100nF</text>
<text x="27.2" y="40.5">SW1</text>
<text x="48.8" y="36.4">EN</text>
<text x="64.7" y="36.4">IO0</text>
<text x="64.7" y="39">IO1</text>
<text x="64.7" y="41.5">IO2</text>
<text x="137.7" y="38.7">C</text>
<text x="147.8" y="40.2">SEL</text>
<text x="154.9" y="38.2">MCP73871-2CC</text>
<text x="160.8" y="40.7">U2</text>
<text x="226.9" y="36.3" transform="rotate(-90 226.9 36.3)">GND</text>
<text x="24.1" y="46.6">1nF</text>
<text x="64.7" y="44">IO3</text>
<text x="64.7" y="46.6">IO4</text>
<text x="124.6" y="43.3">R5</text>
<text x="128.1" y="43.3">2k</text>
<text x="135.6" y="47.9">+5V</text>
<text x="147.8" y="45.3">PROG1</text>
<text x="147.8" y="47.9">PROG2</text>
<text x="167.7" y="47.9">V_{BAT_SENSE}</text>
<text x="173.3" y="42.8">V_{BAT}</text>
<text x="184.7" y="44">4.7u</text>
<text x="200.7" y="42.8">J1</text>
<text x="200.7" y="45.3">Conn_01x02</text>
<text x="252" y="45.3">GND</text>
<text x="24.8" y="49.6">C5</text>
<text x="64.7" y="49.1">IO5</text>
<text x="64.7" y="51.7">IO6</text>
<text x="123.6" y="52.7">R6</text>
<text x="128.2" y="52.7">25k</text>
<text x="147.8" y="50.4">PROG3</text>
<text x="184.1" y="53.4">470R</text>
<text x="205" y="51.9">+5V</text>
<text x="224" y="50.4">GND</text>
<text x="27.2" y="59.3">SW2</text>
<text x="64.7" y="54.2">IO7</text>
<text x="64.7" y="56.7">IO8</text>
<text x="64.7" y="59.3">IO9</text>
<text x="147.8" y="55.5">THERM</text>
<text x="174.5" y="55.5">~{PG}</text>
<text x="184.1" y="58.3">470R</text>
<text x="196.5" y="57.8">LED D1</text>
<text x="63.5" y="61.8">IO10</text>
<text x="63.5" y="64.4">IO11</text>
<text x="126.4" y="60.8">10k</text>
<text x="134.3" y="65.6">+5V</text>
<text x="147.8" y="60.6">~{TE}</text>
<text x="147.8" y="65.6">CE</text>
<text x="166.7" y="60.6">STAT1/~{LBO}</text>
<text x="171.6" y="63.1">STAT2</text>
<text x="184.1" y="63.6">470R</text>
<text x="196.3" y="63.1">LED D2</text>
<text x="63.5" y="66.9">IO12</text>
<text x="63.5" y="69.4">IO13</text>
<text x="63.5" y="72">IO14</text>
<text x="163.4" y="69.3" transform="rotate(-90 163.4 69.3)">V_{SS}</text>
<text x="196.3" y="68.2">LED D3</text>
<text x="63.5" y="74.5">IO15</text>
<text x="63.5" y="77.1">IO16</text>
<text x="63.5" y="79.6">IO17</text>
<text x="63.5" y="82.1">IO18</text>
<text x="54.6" y="84.7">USB_D-/IO19</text>
<text x="54.6" y="87.2">USB_D+/IO20</text>
<text x="63.5" y="89.8">IO21</text>
<text x="132.3" y="88.7">4.7n</text>
<text x="57.2" y="94.8">MTCK/IO39</text>
<text x="63.5" y="92.3">IO38</text>
<text x="150.1" y="93.6">PGA1N</text>
<text x="218.7" y="93.6">RESP_MODN/IN3N</text>
<text x="257.7" y="91.5">390k</text>
<text x="57.2" y="97.4">MTDO/IO40</text>
<text x="57.9" y="99.9">MTDI/IO41</text>
<text x="150.1" y="96.1">PGA1P</text>
<text x="150.1" y="98.7">IN1N</text>
<text x="150.1" y="101.2">IN1P</text>
<text x="218.8" y="96.1">RESP_MODP/IN3P</text>
<text x="221.9" y="101.2">RLDIN/RLDREF</text>
<text x="228.6" y="98.7">RLDOUT</text>
<text x="251.1" y="99.3" transform="rotate(-90 251.1 99.3)">1M</text>
<text x="259.9" y="100.3" transform="rotate(-90 259.9 100.3)">1.5nF</text>
<text x="57.1" y="102.5">MTMS/IO42</text>
<text x="57.2" y="107.5">RXD0/IO44</text>
<text x="57.5" y="105">TXD0/IO43</text>
<text x="150.1" y="103.7">IN2N</text>
<text x="150.1" y="106.3">IN2P</text>
<text x="229.2" y="103.7">RLDINV</text>
<text x="229.8" y="106.3">VCAP2</text>
<text x="264.1" y="105">1u</text>
<text x="63.5" y="110.1">IO45</text>
<text x="63.5" y="112.6">IO46</text>
<text x="103.6" y="113.1">1u</text>
<text x="107.6" y="113.1">0.1u</text>
<text x="121.2" y="111.1">4.7n</text>
<text x="150.1" y="108.8">PGA2N</text>
<text x="150.1" y="111.4">PGA2P</text>
<text x="150.1" y="113.9">VREFP</text>
<text x="222.7" y="108.8">GPIO1/RCLK1</text>
<text x="222.7" y="111.4">GPIO2/RCLK2</text>
<text x="230.6" y="113.9">DGND</text>
<text x="63.5" y="115.2">IO47</text>
<text x="63.5" y="117.7">IO48</text>
<text x="150.1" y="116.4">VREFN</text>
<text x="150.1" y="119">VCAP1</text>
<text x="229.9" y="119">*DRDY</text>
<text x="230.9" y="116.4">DVDD</text>
<text x="259.9" y="115.2">0.1u</text>
<text x="269.2" y="115.2">1u</text>
<text x="59.3" y="121.4" transform="rotate(-90 59.3 121.4)">GND</text>
<text x="112.8" y="121.3">1u</text>
<text x="150.1" y="121.5">AVDD</text>
<text x="150.1" y="124.1">AVSS</text>
<text x="230.9" y="121.5">DOUT</text>
<text x="231" y="124.1">SCLK</text>
<text x="268.2" y="121">+3.3V</text>
<text x="128.7" y="128.6">+3.3V</text>
<text x="150.1" y="126.6">CLKSEL</text>
<text x="150.1" y="129.1">*PWDN/*RESET</text>
<text x="150.1" y="131.7">START</text>
<text x="228.8" y="131.7">CLKSEL</text>
<text x="232.3" y="129.1">*CS</text>
<text x="232.6" y="126.6">DIN</text>
<text x="58.9" y="132.9">GND</text>
<text x="115.3" y="132.2">0.1u</text>
<text x="106.1" y="140.1">+3.3V</text>
<text x="115.8" y="139.5">1u</text>
<text x="136.4" y="138">GND</text>
<text x="143.1" y="154.5">+3.3V</text>
<text x="31.4" y="157.6">22k</text>
<text x="44.7" y="161.4">470pF</text>
<text x="67.4" y="160.9">J2</text>
<text x="128.3" y="161.1">GND</text>
<text x="137.2" y="157.3">100n</text>
<text x="151.4" y="157.1">100n</text>
<text x="160.8" y="161.4">GND</text>
<text x="17.8" y="167.2">CONN_IN1</text>
<text x="31.4" y="164.9">22k</text>
<text x="62.4" y="163.4">USB_B_Micro</text>
<text x="75.4" y="162.2">+5V</text>
<text x="83.1" y="162.2">+5V</text>
<text x="86.8" y="166">U5</text>
<text x="113.9" y="163.4">+3.3V</text>
<text x="31.4" y="171.3">22k</text>
<text x="67.5" y="168.5">VBUS</text>
<text x="69.6" y="173.6">D+</text>
<text x="86.8" y="168.5">USBLC6-2SC6</text>
<text x="133.9" y="169.8">SDO/SA0</text>
<text x="133.9" y="172.3">SDX</text>
<text x="146.9" y="170.1" transform="rotate(-90 146.9 170.1)">VDDIO</text>
<text x="149.5" y="168.2" transform="rotate(-90 149.5 168.2)">VDD</text>
<text x="153.9" y="169.8">INT1</text>
<text x="153.9" y="172.3">INT2</text>
<text x="31.4" y="178.9">22k</text>
<text x="44.7" y="175.4">470pF</text>
<text x="66.9" y="179.3" transform="rotate(-90 66.9 179.3)">Shield</text>
<text x="69.4" y="179.3" transform="rotate(-90 69.4 179.3)">GND</text>
<text x="69.6" y="176.1">D-</text>
<text x="70.6" y="178.7">ID</text>
<text x="110.8" y="175.5" transform="rotate(-90 110.8 175.5)">10k</text>
<text x="119" y="176" transform="rotate(-90 119 176)">10k</text>
<text x="123.5" y="174.9">GND</text>
<text x="133.9" y="174.9">SCX</text>
<text x="133.9" y="179.9">SDA</text>
<text x="18.6" y="180.7">CONN_IN2</text>
<text x="117.3" y="185">+3.3V</text>
<text x="133.9" y="182.5">SCL</text>
<text x="133.9" y="185">CS</text>
<text x="83.1" y="188.8">GND</text>
<text x="146.9" y="188.7" transform="rotate(-90 146.9 188.7)">GND</text>
<text x="18.4" y="192.9">CONN_RLD</text>
<text x="141.5" y="195.4">GND</text>
<text x="148.2" y="195.2">LSM6DS3</text>
<text x="148.2" y="192.6">U4</text>
</g>
<g font-size="1.8" fill="#a90000">
<text x="58.2" y="29.9" transform="rotate(-90 58.2 29.9)">2</text>
<text x="162.3" y="29.3" transform="rotate(-90 162.3 29.3)">18</text>
<text x="215.2" y="29">1</text>
<text x="235.5" y="29">5</text>
<text x="23.4" y="35.3">1</text>
<text x="33.6" y="35.3">2</text>
<text x="46.3" y="35.3">3</text>
<text x="68.5" y="35.3">27</text>
<text x="145.3" y="34">2</text>
<text x="178.4" y="34">1</text>
<text x="215.2" y="34">3</text>
<text x="68.5" y="37.8">39</text>
<text x="68.5" y="40.4">38</text>
<text x="145.3" y="39.1">3</text>
<text x="177.8" y="41.7">14</text>
<text x="194.2" y="41.7">1</text>
<text x="225.8" y="40.1" transform="rotate(-90 225.8 40.1)">2</text>
<text x="68.5" y="42.9">15</text>
<text x="69.1" y="45.5">4</text>
<text x="144.7" y="44.2">13</text>
<text x="145.3" y="46.7">4</text>
<text x="177.8" y="46.7">16</text>
<text x="194.2" y="44.2">2</text>
<text x="69.1" y="48">5</text>
<text x="69.1" y="50.5">6</text>
<text x="69.1" y="53.1">7</text>
<text x="144.7" y="49.3">12</text>
<text x="23.4" y="54.4">1</text>
<text x="33.6" y="54.4">2</text>
<text x="68.5" y="55.6">12</text>
<text x="68.5" y="58.2">17</text>
<text x="145.3" y="54.4">5</text>
<text x="145.3" y="59.4">9</text>
<text x="178.4" y="54.4">6</text>
<text x="178.4" y="59.4">8</text>
<text x="68.5" y="60.7">18</text>
<text x="68.5" y="63.2">19</text>
<text x="68.5" y="65.8">20</text>
<text x="144.7" y="64.5">17</text>
<text x="178.4" y="62">7</text>
<text x="68.5" y="68.3">21</text>
<text x="68.5" y="70.9">22</text>
<text x="69.1" y="73.4">8</text>
<text x="69.1" y="75.9">9</text>
<text x="162.3" y="72.4" transform="rotate(-90 162.3 72.4)">10</text>
<text x="68.5" y="78.5">10</text>
<text x="68.5" y="81">11</text>
<text x="68.5" y="83.6">13</text>
<text x="68.5" y="86.1">14</text>
<text x="68.5" y="88.6">23</text>
<text x="68.5" y="91.2">31</text>
<text x="68.5" y="93.7">32</text>
<text x="145.3" y="92.5">1</text>
<text x="145.3" y="95">2</text>
<text x="238.7" y="92.5">32</text>
<text x="238.7" y="95">31</text>
<text x="68.5" y="96.3">33</text>
<text x="68.5" y="98.8">34</text>
<text x="68.5" y="101.3">35</text>
<text x="145.3" y="97.5">3</text>
<text x="145.3" y="100.1">4</text>
<text x="238.7" y="97.5">30</text>
<text x="238.7" y="100.1">29</text>
<text x="68.5" y="103.9">37</text>
<text x="68.5" y="106.4">36</text>
<text x="145.3" y="102.6">5</text>
<text x="145.3" y="105.2">6</text>
<text x="145.3" y="107.7">7</text>
<text x="238.7" y="102.6">28</text>
<text x="238.7" y="105.2">27</text>
<text x="238.7" y="107.7">26</text>
<text x="68.5" y="109">26</text>
<text x="68.5" y="111.5">16</text>
<text x="145.3" y="110.2">8</text>
<text x="145.3" y="112.8">9</text>
<text x="238.7" y="110.2">25</text>
<text x="238.7" y="112.8">24</text>
<text x="68.5" y="114">24</text>
<text x="68.5" y="116.6">25</text>
<text x="144.7" y="115.3">10</text>
<text x="144.7" y="117.9">11</text>
<text x="238.7" y="115.3">23</text>
<text x="238.7" y="117.9">22</text>
<text x="58.2" y="123.9" transform="rotate(-90 58.2 123.9)">1</text>
<text x="144.7" y="120.4">12</text>
<text x="144.7" y="122.9">13</text>
<text x="144.7" y="125.5">14</text>
<text x="238.7" y="120.4">21</text>
<text x="238.7" y="122.9">20</text>
<text x="238.7" y="125.5">19</text>
<text x="144.7" y="128">15</text>
<text x="144.7" y="130.6">16</text>
<text x="238.7" y="128">18</text>
<text x="238.7" y="130.6">17</text>
<text x="24.1" y="161">2</text>
<text x="24.1" y="163.6">1</text>
<text x="74.2" y="167.4">1</text>
<text x="145.8" y="163.3" transform="rotate(-90 145.8 163.3)">5</text>
<text x="148.3" y="163.3" transform="rotate(-90 148.3 163.3)">8</text>
<text x="74.2" y="172.5">3</text>
<text x="80.6" y="172.5">1</text>
<text x="84.8" y="169.6" transform="rotate(-90 84.8 169.6)">5</text>
<text x="88.2" y="172.5">6</text>
<text x="131.4" y="168.7">1</text>
<text x="131.4" y="171.2">2</text>
<text x="131.4" y="173.7">3</text>
<text x="159.3" y="168.7">4</text>
<text x="159.3" y="171.2">9</text>
<text x="24.1" y="177.5">1</text>
<text x="24.1" y="175">2</text>
<text x="74.2" y="175">2</text>
<text x="74.2" y="177.5">4</text>
<text x="80.6" y="175">3</text>
<text x="84.8" y="179.8" transform="rotate(-90 84.8 179.8)">2</text>
<text x="88.2" y="175">4</text>
<text x="130.8" y="178.8">14</text>
<text x="65.8" y="182.3" transform="rotate(-90 65.8 182.3)">6</text>
<text x="68.3" y="182.3" transform="rotate(-90 68.3 182.3)">5</text>
<text x="130.8" y="181.4">13</text>
<text x="130.8" y="183.9">12</text>
<text x="24.1" y="189">1</text>
<text x="24.1" y="186.4">2</text>
<text x="145.8" y="191.2" transform="rotate(-90 145.8 191.2)">6</text>
</g>
<g font-size="1.8" fill="#0f0f0f">
<text x="76.2" y="35.2">BOOT</text>
<text x="40.6" y="46.6">BOOT</text>
<text x="76.2" y="47.9">DRDY</text>
<text x="74.9" y="58.1">SCL</text>
<text x="74.9" y="55.5">SDA</text>
<text x="77.5" y="63.2">MOSI</text>
<text x="77.5" y="60.6">CS</text>
<text x="77.5" y="65.7">SCK</text>
<text x="77.5" y="68.2">MISO</text>
<text x="74.9" y="83.5">D-</text>
<text x="74.9" y="86">D+</text>
<text x="265.4" y="92.4">INRLD</text>
<text x="128.7" y="97.4">IN1N</text>
<text x="128.7" y="100">IN1P</text>
<text x="128.7" y="102.5">IN2N</text>
<text x="128.7" y="105.1">IN2P</text>
<text x="243.8" y="117.8">DRDY</text>
<text x="247.6" y="120.3">MISO</text>
<text x="247.6" y="125.4">MOSI</text>
<text x="247.6" y="122.8">SCK</text>
<text x="247.6" y="127.9">CS</text>
<text x="49.5" y="158.4">IN1N</text>
<text x="49.5" y="166">IN1P</text>
<text x="49.5" y="172.4">IN2N</text>
<text x="95.2" y="172.4">D+</text>
<text x="162.6" y="171.1">INT2</text>
<text x="162.6" y="168.6">INT1</text>
<text x="49.5" y="180">IN2P</text>
<text x="95.2" y="174.9">D-</text>
<text x="115.6" y="178.7">SDA</text>
<text x="107.9" y="181.3">SCL</text>
<text x="49.5" y="188.9">INRLD</text>
</g>
<text font-size="1.8" fill="#ff0123" x="222.1" y="131.7">CLK</text>
<g font-size=".9" fill="#ff2c03">
<text x="73.9" y="51.9">Podemos</text>
<text x="76.4" y="52.9">cercanos</text>
<text x="79" y="51.9">cambiar</text>
<text x="81.5" y="52.9">por</text>
<text x="83.6" y="51.9">estos</text>
<text x="86.9" y="51.9">pines</text>
<text x="87.8" y="52.9">al</text>
<text x="90.2" y="51.9">a</text>
<text x="91.6" y="51.9">los</text>
</g>
</svg>
